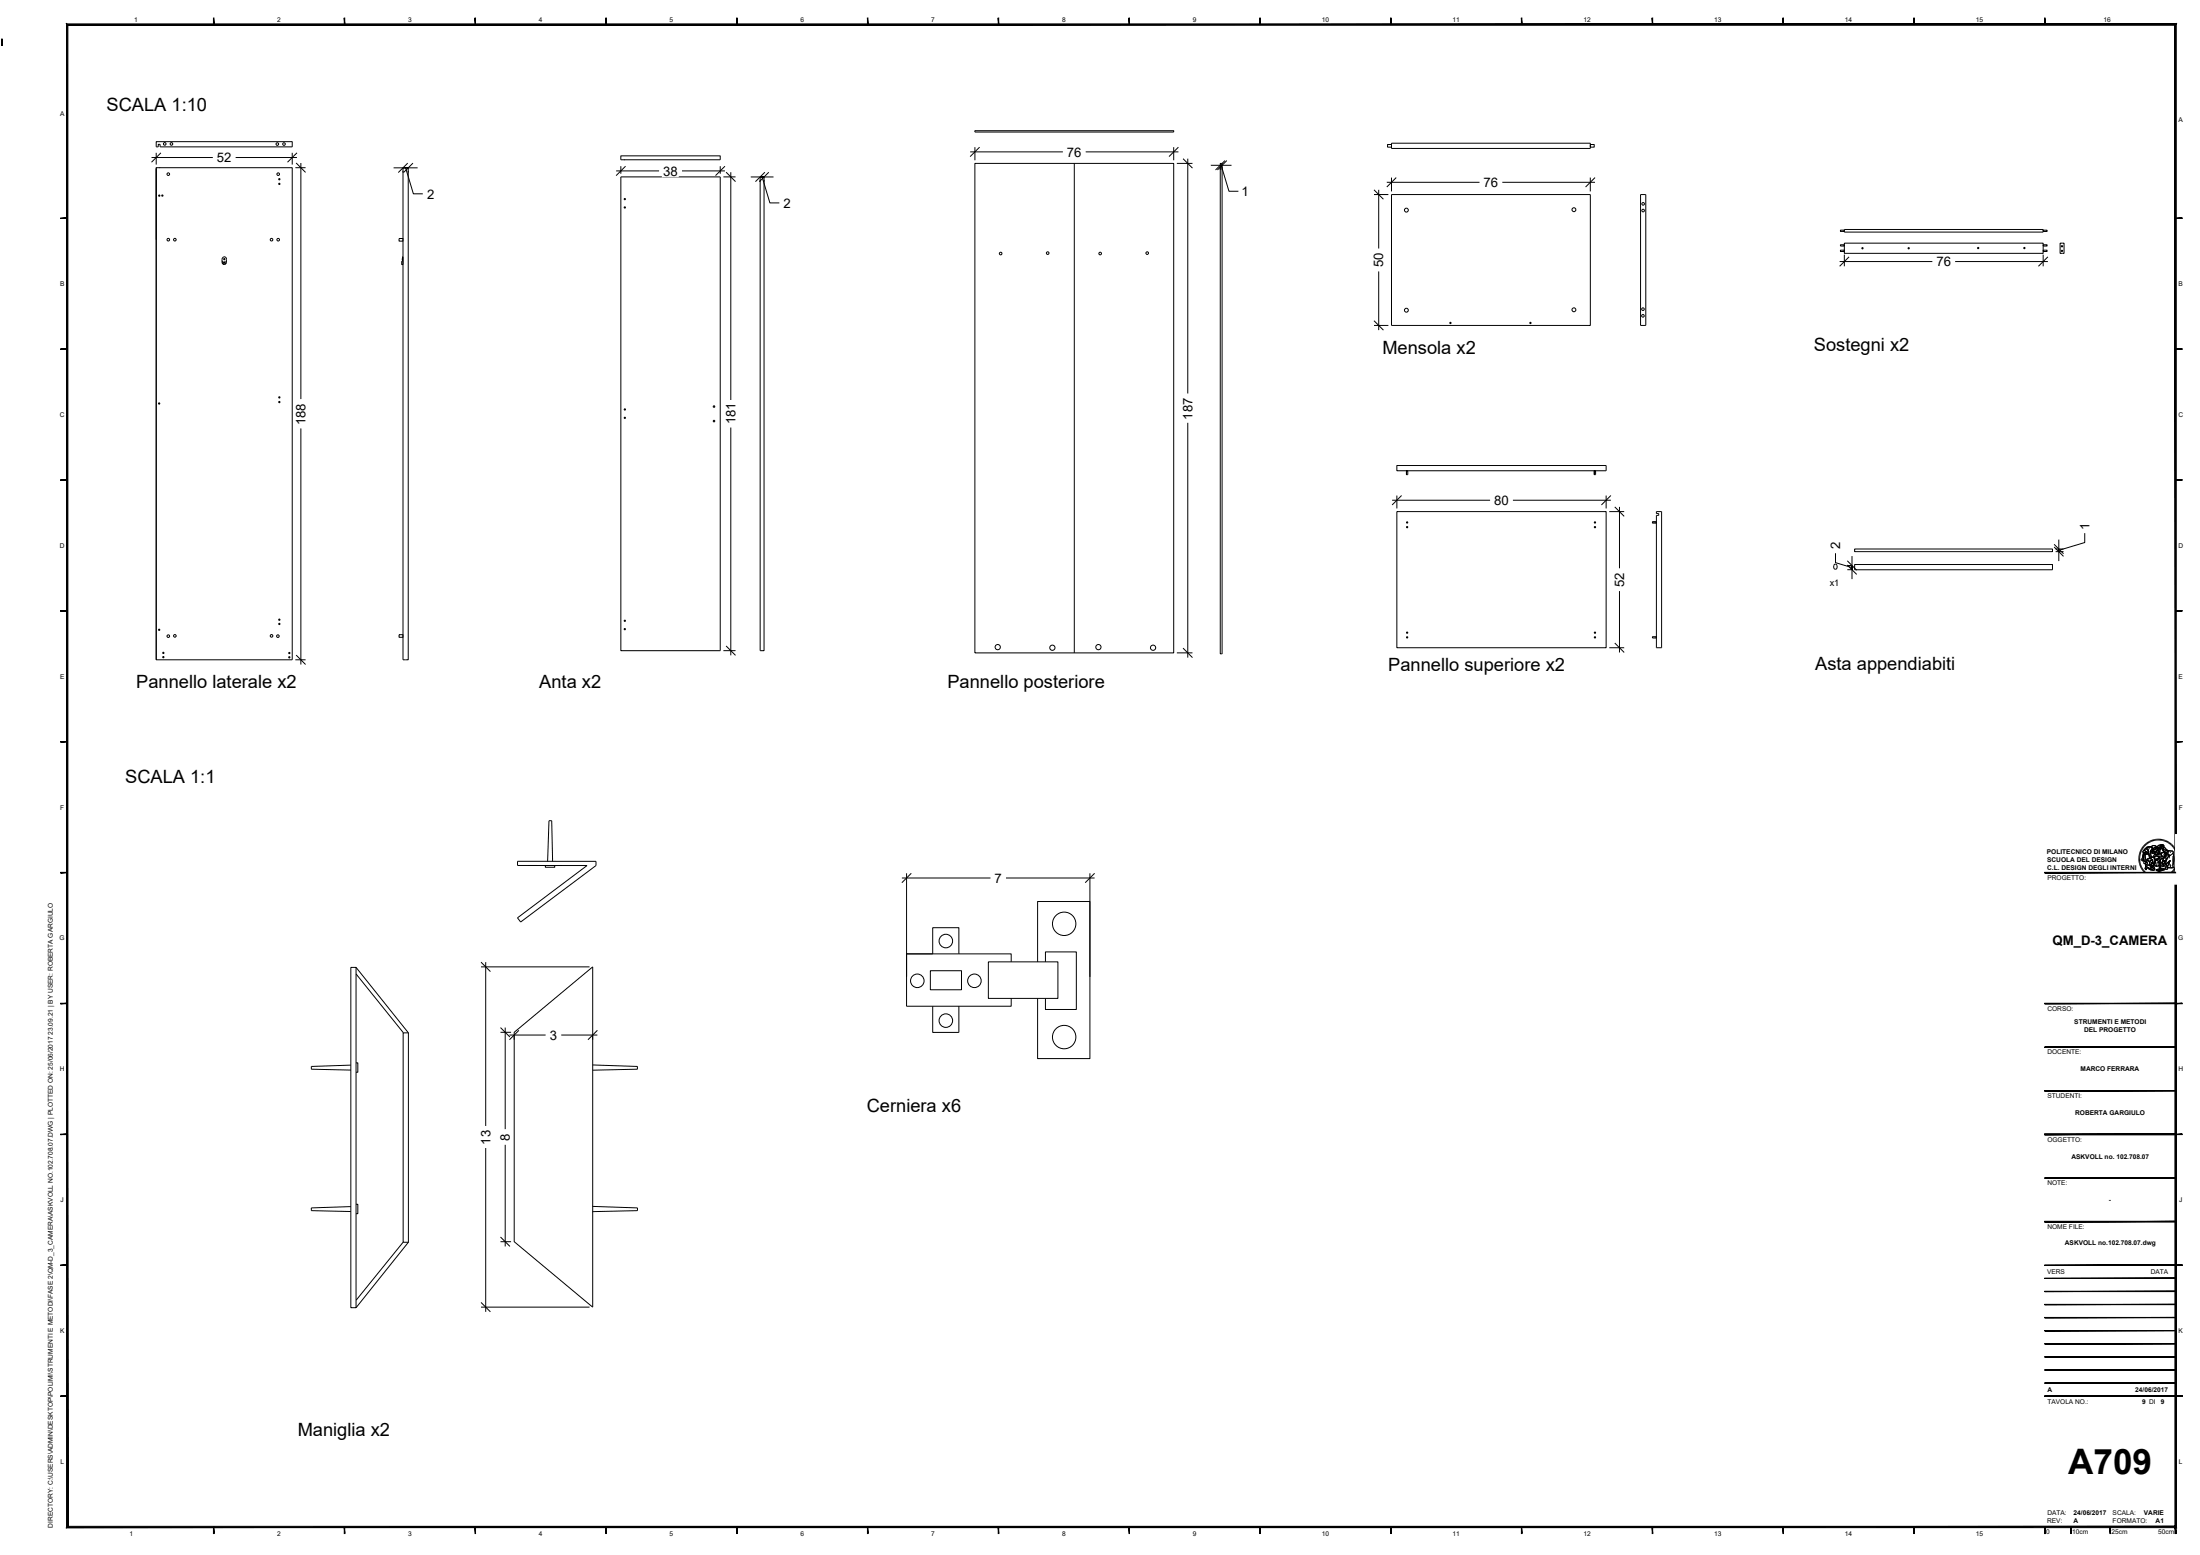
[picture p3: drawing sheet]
<svg xmlns="http://www.w3.org/2000/svg" width="841mm" height="594mm" viewBox="0 0 841 594" stroke-linecap="round" stroke-linejoin="round" font-family="sans-serif">
<!-- layer: 0 -->
<g fill="none" stroke="#000" stroke-width=".38">
<path d="M59.7 54.1h52v2h-50.5v-1h-.7v1h-.8zM61.5 58.4l-3.6 3.6M113.5 58.4l-3.6 3.6M237.3 59.5h38v1.5h-38zM372.7 49.9h76v.5h-76zM374.5 56.2l-3.6 3.6M450.5 56.2l-3.6 3.6M531.9 54.7h76.1v2h-76.1zM59.7 64.1v188h52v-188h-52v188M59.7 64.6v27M61 64.1h.2M113.2 62.3l3.6 3.6"/>
<path d="M155.1 64.1h-1v188h2v-188h-1h1M155.9 62.3l-3.6 3.6M157.9 62.3l-3.6 3.6M237.3 67.6h38v181h-38zM239.1 63.5l-3.6 3.6M277.1 63.5l-3.6 3.6M277.6 65.8l3.6 3.6M290.6 67.6h1.5v181h-1.5zM292.4 65.8l-3.6 3.6M293.9 65.8l-3.6 3.6M372.7 62.4h76v187h-76zM410.7 62.4v187"/>
<path d="M452.3 60.6l3.6 3.6M466.5 62.4h.7v187.4h-.7zM468.3 61.3l-3.6 3.6M469 61.3l-3.6 3.6M525.3 72.5l3.6 3.6M531.9 74.3h76.1v50h-76.1zM533.7 67.8l-3.6 3.6M609.7 67.8l-3.6 3.6M627.2 74.3h2v50h-2zM705.1 92.9h76v3.9h-76zM705.1 87.7h76M705.1 88.7h76"/>
<path d="M706.9 98.1l-3.6 3.6M782.9 98.1l-3.6 3.6M787.5 92.9h1.5v3.9h-1.5zM525.3 122.5l3.6 3.6M534 177.8h80v2h-80zM534 195.5h80v52h-80zM535.8 189.3l-3.6 3.6M615.8 189.3l-3.6 3.6M617.3 193.7l3.6 3.6M634.1 196.2h-.9v-.7h2v52h-2v-50.6h.9M702.2 216a.78 .78 0 0 1 0 1.2 .78 .78 0 0 1-1.2-.2 .96 .96 0 0 1 .9-1.4l.3 .4M706.2 214.2l3.6 3.6"/>
<path d="M706.2 215.9l3.6 3.6M709 215.7h75.6v2h-75.6zM709 209.7h75.6v1.1h-75.6zM785.2 207.9l3.6 3.6M785.2 209l3.6 3.6M113.2 250.3l3.6 3.6M277.6 246.8l3.6 3.6M452.3 247.6l3.6 3.6M617.3 245.7l3.6 3.6M197.8 329.1h30v1.6l-28.8 21.6-1.2-1.6 26.6-20h-26.6zM348.4 333.6l-3.6 3.6M418.5 333.6l-3.6 3.6"/>
<path d="M134.1 369.6h2v130h-2zM136.1 369.6l20 25v80l-20 25M136.1 372.1l18.1 22.4M183.9 367.6l3.6 3.6M346.6 364.4h20M355.7 370.9h11.9v7.2h-11.9zM366.6 364.4v-10h-10v10h-10v20h40v-3M366.6 364.4h20v3.1M377.8 367.5h26.6v13.9h-26.6zM396.7 367.5v-23.1h20v60h-20v-23M399.7 367.5v-3.8h11.8v22h-11.8v-4.3M156.1 394.6h-2v80h2"/>
<path d="M191.3 392.6l3.6 3.6M196.6 394.4l30-25v130l-30-25zM198.4 393.6l-3.6 3.6M228.4 393.6l-3.6 3.6M356.6 384.4v10h10v-10M154.1 474.6l-17.9 22.1M191.3 472.6l3.6 3.6M183.9 497.6l3.6 3.6"/>
</g>
<!-- layer: Dettagli -->
<g fill="none" stroke="#000" stroke-width=".38">
<path d="M530.4 55.2h1.5v1h-1.5zM608 55.2h1.4v1h-1.4zM152.6 91.1h1.5v1h-1.5zM153.9 98.8v.5M154.1 98.1v3M703.6 87.9h1.5v.5h-1.5zM703.6 93.5h1.5v.5h-1.5zM703.6 95.6h1.5v.5h-1.5zM705.1 87.7v1M781.1 87.9h1.5v.5h-1.5zM781.1 93.5h1.5v.5h-1.5zM781.1 95.6h1.5v.5h-1.5z"/>
<path d="M781.1 87.7v1M537.7 179.8h.5v1.5h-.5v-1.5v1.5M609.5 179.8h.5v1.5h-.5v-1.5v1.5M631.7 199.4h1.5v.5h-1.5zM631.7 199.4h1.5M634.1 196.2v.7M152.6 242.5h1.5v1h-1.5zM631.7 243.3h1.5v.5h-1.5zM633.2 243.3v.5M208.5 330.7v.6h3.6v-.6M209.3 329.1l.6-15.6h1l.4 15.6M119 408.5l15.1 .3"/>
<path d="M134.1 406.9l-15.1 .5v1.1M136.1 406h.7v3.6h-.7M226.6 406.9l17.1 .5v1.1M243.7 408.5l-17.1 .4M119 462.5l15.1 .4M134.1 461l-15.1 .5v1M136.1 460.1h.7v3.6h-.7M226.6 460.9l17.1 .6v1l-17.1 .4"/>
<circle cx="63" cy="55" r=".5"/>
<circle cx="65.5" cy="55" r=".5"/>
<circle cx="106" cy="55" r=".5"/>
<circle cx="108.6" cy="55" r=".5"/>
<circle cx="60.9" cy="74.7" r=".25"/>
<circle cx="62.1" cy="74.7" r=".25"/>
<circle cx="64.3" cy="66.5" r=".5"/>
<circle cx="106.4" cy="66.5" r=".5"/>
<circle cx="106.8" cy="68.5" r=".25"/>
<circle cx="106.8" cy="70.3" r=".25"/>
<circle cx="628.1" cy="77.9" r=".5"/>
<circle cx="64.3" cy="91.6" r=".5"/>
<circle cx="66.8" cy="91.6" r=".5"/>
<circle cx="85.7" cy="99" r=".25"/>
<circle cx="103.8" cy="91.6" r=".5"/>
<circle cx="106.4" cy="91.6" r=".5"/>
<circle cx="382.5" cy="96.9" r=".5"/>
<circle cx="400.5" cy="96.7" r=".5"/>
<circle cx="420.6" cy="96.9" r=".5"/>
<circle cx="438.6" cy="96.7" r=".5"/>
<circle cx="537.6" cy="80.3" r=".75"/>
<circle cx="601.7" cy="80.1" r=".75"/>
<circle cx="628.1" cy="80.4" r=".5"/>
<circle cx="712" cy="94.8" r=".25"/>
<circle cx="729.7" cy="94.8" r=".25"/>
<circle cx="756.2" cy="94.8" r=".25"/>
<circle cx="773.9" cy="94.8" r=".25"/>
<circle cx="788.3" cy="95.9" r=".25"/>
<circle cx="788.3" cy="94.1" r=".25"/>
<circle cx="85.7" cy="100.3" r=".25"/>
<circle cx="537.6" cy="118.5" r=".75"/>
<circle cx="601.7" cy="118.4" r=".75"/>
<circle cx="628.1" cy="118.1" r=".5"/>
<circle cx="554.5" cy="123.4" r=".25"/>
<circle cx="585.1" cy="123.4" r=".25"/>
<circle cx="628.1" cy="120.7" r=".5"/>
<circle cx="60.8" cy="154.1" r=".25"/>
<circle cx="106.8" cy="153.6" r=".25"/>
<circle cx="106.8" cy="151.8" r=".25"/>
<circle cx="273" cy="155.3" r=".3"/>
<circle cx="273" cy="160.9" r=".3"/>
<circle cx="537.9" cy="199.6" r=".25"/>
<circle cx="609.7" cy="199.6" r=".25"/>
<circle cx="537.9" cy="201.4" r=".25"/>
<circle cx="609.7" cy="201.4" r=".25"/>
<circle cx="106.8" cy="236.8" r=".25"/>
<circle cx="106.8" cy="238.4" r=".25"/>
<circle cx="60.8" cy="240.6" r=".25"/>
<circle cx="62.4" cy="251.1" r=".25"/>
<circle cx="62.4" cy="249.4" r=".25"/>
<circle cx="64.3" cy="243" r=".5"/>
<circle cx="66.8" cy="242.9" r=".5"/>
<circle cx="103.8" cy="242.9" r=".5"/>
<circle cx="106.2" cy="243" r=".5"/>
<circle cx="110.6" cy="249.5" r=".25"/>
<circle cx="110.6" cy="251.1" r=".25"/>
<circle cx="381.4" cy="247.2" r="1"/>
<circle cx="402.3" cy="247.5" r="1"/>
<circle cx="419.9" cy="247.2" r="1"/>
<circle cx="440.8" cy="247.5" r="1"/>
<circle cx="537.9" cy="241.7" r=".25"/>
<circle cx="537.9" cy="243.5" r=".25"/>
<circle cx="609.7" cy="241.7" r=".25"/>
<circle cx="609.7" cy="243.5" r=".25"/>
<circle cx="361.6" cy="359.5" r="2.59"/>
<circle cx="406.8" cy="352.9" r="4.5"/>
<circle cx="350.7" cy="374.7" r="2.59"/>
<circle cx="372.5" cy="374.7" r="2.59"/>
<circle cx="361.6" cy="389.9" r="2.59"/>
<circle cx="406.8" cy="396.2" r="4.5"/>
</g>
<!-- layer: QUOTE -->
<g fill="none" stroke="#000" stroke-width=".38">
<path d="M59.7 58.4v4.5M111.7 58.4v4.5M370.9 58h35.4M372.7 56.2v5M415 58h35.5M448.7 56.2v5M57.9 60.2h23.5M90.1 60.2h23.4M112.9 64.1h3.9M115 62.3v90.2M150.5 64.1h3.6M154.1 64.1h2h-2"/>
<path d="M154.1 65.3v.6M155.1 64.1l2.9 9.9h3.6M156.1 65.3v.6M156.1 64.1h3.6M235.5 65.3h16.5M237.3 63.5v2.9M260.7 65.3h16.4M275.3 63.5v2.9M276.5 67.6h4.7M279.4 65.8v87M287 67.6h3.6M290.6 67.6h1.5h-1.5"/>
<path d="M290.6 68.8v.6M291.3 67.6l3 9.9h3.6M292.1 67.6h3.6M292.1 68.8v.6M449.9 62.4h6M454.1 60.6v89.7M462.9 63.1h3.6M466.5 63.1h.7h-.7M466.5 63.6v1.3M466.8 63.1l3 10h3.6M467.2 63.6v1.3M467.2 63.1h3.6"/>
<path d="M525.3 74.3h5.5M527.1 72.5v22.5M530.1 69.6h35.5M531.9 67.8v5.3M574.3 69.6h35.4M607.9 67.8v5.3M84.9 99.8h.2a.73 .73 0 0 0 .6 1.1 .73 .73 0 0 0 .7-1.1h.1M154.1 98.1l-.2 1.7h-.3v1.3h.5M703.3 99.9h35.4M705.1 97.3v4.4M747.4 99.9h35.5M781.1 97.3v4.4"/>
<path d="M86.5 100.3l.1-1.3a.9 .9 0 0 0-1.1-.9 .9 .9 0 0 0-.6 1.3l.1 1.3 .7 .4M86.5 100.2l-.2 .6-.6 .3M527.1 103.7v22.4M525.3 124.3h5.5M115 163.7v90.2M279.4 163.3v87.1M454.1 161.5v89.7M532.2 191.1h37.4M534 189.3v5M578.4 191.1h37.4M614 189.3v5M615.2 195.5h5.7"/>
<path d="M619.1 193.7v23.4M701.7 211.4v3.6l6.3 1.8M706.2 216h1.6M706.2 217.7h1.6M708 216v1.7v-1.7M708 212.4v3.6M708 217.7v3.6M785.8 209.7h3M785.8 210.8h3M787 209.7v1.1v-1.1M787 206.1v3.6M787 210.8v3.6"/>
<path d="M797 203.7v3.6l-10 2.9M619.1 225.8v23.5M112.9 252.1h3.9M276.5 248.6h4.7M449.9 249.4h6M615.2 247.5h5.7M344.8 335.4h33.8M346.6 333.6v39.6M384.6 335.4h33.9M416.7 333.6v39.6M183.9 369.4h41.5M185.7 367.6v62.6"/>
<path d="M191.3 394.4h4.1M193.1 392.6v38.8M194.8 395.4h13.8M196.6 395.6v1.6M214.5 395.4h13.9M226.6 395.6v1.6M185.7 438.6v62.6M193.1 437.4v38.8M191.3 474.4h4.1M183.9 499.4h41.5"/>
<circle cx="238.9" cy="79.3" r=".25"/>
<circle cx="238.9" cy="76.1" r=".25"/>
<circle cx="238.9" cy="159.6" r=".25"/>
<circle cx="238.9" cy="156.4" r=".25"/>
<circle cx="238.9" cy="237.2" r=".25"/>
<circle cx="238.9" cy="240.4" r=".25"/>
</g>
<!-- layer: G-ANNO-TTLB -->
<g fill="#000" stroke="#000" stroke-width=".38">
<path d="M.7 14.9l.1 2.5zM.7 14.9l.1 2.5z"/>
<path d="M25.4 9.1l.5 574v-573.5zM25.4 9.1l.5 574-.5 .5zM25.9 583.1l-.5 .5 806-.5zM25.4 583.6l806-.5 .5 .5zM831.4 9.6v573.5l.5 .5zM831.9 9.1v574.5l-.5-574zM25.9 9.6h805.5l.5-.5zM25.4 9.1h806.5l-806 .5z"/>
<path d="M81.6 6.9l.2 2.5zM81.6 6.9l.2 2.5z"/>
<path d="M131.6 6.9l.2 2.5zM131.6 6.9l.2 2.5z"/>
<path d="M181.6 6.9l.2 2.5zM181.6 6.9l.2 2.5z"/>
<path d="M231.6 6.9l.2 2.5zM231.6 6.9l.2 2.5z"/>
<path d="M281.6 6.9l.2 2.5zM281.6 6.9l.2 2.5z"/>
<path d="M331.6 6.9l.2 2.5zM331.6 6.9l.2 2.5z"/>
<path d="M381.6 6.9l.2 2.5zM381.6 6.9l.2 2.5z"/>
<path d="M431.6 6.9l.2 2.5zM431.6 6.9l.2 2.5z"/>
<path d="M481.6 6.9l.2 2.5zM481.6 6.9l.2 2.5z"/>
<path d="M531.6 6.9l.2 2.5zM531.6 6.9l.2 2.5z"/>
<path d="M581.6 6.9l.2 2.5zM581.6 6.9l.2 2.5z"/>
<path d="M631.6 6.9l.2 2.5zM631.6 6.9l.2 2.5z"/>
<path d="M681.6 6.9l.2 2.5zM681.6 6.9l.2 2.5z"/>
<path d="M731.6 6.9l.2 2.5zM731.6 6.9l.2 2.5z"/>
<path d="M781.6 6.9l.2 2.5zM781.6 6.9l.2 2.5z"/>
<path d="M23.2 83.5l2.5-.2zM23.2 83.3h2.5z"/>
<path d="M831.7 83.5l2.5-.2zM831.7 83.3h2.5z"/>
<path d="M23.2 133.5l2.5-.2zM23.2 133.3h2.5z"/>
<path d="M831.7 133.5l2.5-.2zM831.7 133.3h2.5z"/>
<path d="M23.2 183.5l2.5-.2zM23.2 183.3h2.5z"/>
<path d="M831.7 183.5l2.5-.2zM831.7 183.3h2.5z"/>
<path d="M23.2 233.5l2.5-.2zM23.2 233.3h2.5z"/>
<path d="M831.7 233.5l2.5-.2zM831.7 233.3h2.5z"/>
<path d="M23.2 283.5l2.5-.2zM23.2 283.3h2.5z"/>
<path d="M831.7 283.5l2.5-.2zM831.7 283.3h2.5z"/>
<path d="M23.2 333.5l2.5-.2zM23.2 333.3h2.5z"/>
<path d="M781.7 333.5l50-.2zM781.7 333.3h50z"/>
<path d="M831.7 333.5l2.5-.2zM831.7 333.3h2.5z"/>
<path d="M23.2 383.5l2.5-.2zM23.2 383.3h2.5z"/>
<path d="M781.7 383.5l50-.2zM781.7 383.3h50z"/>
<path d="M831.7 383.5l2.5-.2zM831.7 383.3h2.5z"/>
<path d="M781.7 416.6h50zM781.7 416.8l50-.2z"/>
<path d="M781.7 400.1l50-.1zM781.7 400h50z"/>
<path d="M781.7 416.8l50-.2zM781.7 416.6h50z"/>
<path d="M23.2 433.5l2.5-.2zM23.2 433.3h2.5z"/>
<path d="M781.7 433.3h50zM781.7 433.5l50-.2z"/>
<path d="M781.7 433.3h50zM781.7 433.5l50-.2z"/>
<path d="M781.7 433.3h50zM781.7 433.5l50-.2z"/>
<path d="M781.7 433.3h50zM781.7 433.5l50-.2z"/>
<path d="M831.7 433.5l2.5-.2zM831.7 433.3h2.5z"/>
<path d="M781.7 450h50zM781.7 450.1l50-.1z"/>
<path d="M781.7 466.6h50zM781.7 466.8l50-.2z"/>
<path d="M781.7 466.6h50zM781.7 466.8l50-.2z"/>
<path d="M23.2 483.5l2.5-.2zM23.2 483.3h2.5z"/>
<path d="M781.7 498.3h50zM781.7 498.4l50-.1z"/>
<path d="M781.7 493.3h50zM781.7 493.4l50-.1z"/>
<path d="M781.7 488.3h50zM781.7 488.4l50-.1z"/>
<path d="M781.7 483.3h50zM781.7 483.5l50-.2z"/>
<path d="M831.7 483.5l2.5-.2zM831.7 483.3h2.5z"/>
<path d="M831.7 483.5l2.5-.2zM831.7 483.3h2.5z"/>
<path d="M781.7 518.3h50zM781.7 518.4l50-.1z"/>
<path d="M781.7 513.3h50zM781.7 513.4l50-.1z"/>
<path d="M781.7 508.3h50zM781.7 508.4l50-.1z"/>
<path d="M781.7 503.3h50zM781.7 503.4l50-.1z"/>
<path d="M23.2 533.5l2.5-.2zM23.2 533.3h2.5z"/>
<path d="M781.7 533.3h50zM781.7 533.5l50-.2z"/>
<path d="M781.7 533.3h50zM781.7 533.5l50-.2z"/>
<path d="M781.7 528.3h50zM781.7 528.4l50-.1z"/>
<path d="M781.7 523.3h50zM781.7 523.4l50-.1z"/>
<path d="M831.7 533.5l2.5-.2zM831.7 533.3h2.5z"/>
<path d="M831.7 533.5l2.5-.2zM831.7 533.3h2.5z"/>
<path d="M831.7 533.5l2.5-.2zM831.7 533.3h2.5z"/>
<path d="M831.7 533.5l2.5-.2zM831.7 533.3h2.5z"/>
<path d="M81.6 583.4l.2 2.5zM81.6 583.4l.2 2.5z"/>
<path d="M131.6 583.4l.2 2.5zM131.6 583.4l.2 2.5z"/>
<path d="M181.6 583.4l.2 2.5zM181.6 583.4l.2 2.5z"/>
<path d="M231.6 583.4l.2 2.5zM231.6 583.4l.2 2.5z"/>
<path d="M281.6 583.4l.2 2.5zM281.6 583.4l.2 2.5z"/>
<path d="M331.6 583.4l.2 2.5zM331.6 583.4l.2 2.5z"/>
<path d="M381.6 583.4l.2 2.5zM381.6 583.4l.2 2.5z"/>
<path d="M431.6 583.4l.2 2.5zM431.6 583.4l.2 2.5z"/>
<path d="M481.6 583.4l.2 2.5zM481.6 583.4l.2 2.5z"/>
<path d="M531.6 583.4l.2 2.5zM531.6 583.4l.2 2.5z"/>
<path d="M581.6 583.4l.2 2.5zM581.6 583.4l.2 2.5z"/>
<path d="M631.6 583.4l.2 2.5zM631.6 583.4l.2 2.5z"/>
<path d="M681.6 583.4l.2 2.5zM681.6 583.4l.2 2.5z"/>
<path d="M717.2 583.3h60zM717.2 583.5l60-.2z"/>
<path d="M731.6 583.4l.2 2.5zM731.6 583.4l.2 2.5z"/>
<path d="M781.6 583.4l.2 2.5zM781.6 583.4l.2 2.5z"/>
<path d="M781.6 583.4l.2 2.5zM781.6 583.4l.2 2.5z"/>
<path d="M791.6 583.4l.2 2.5zM791.6 583.4l.2 2.5z"/>
<path d="M806.6 583.4l.2 2.5zM806.6 583.4l.2 2.5z"/>
<path d="M831.5 583.4l.4 2.5v-2.5zM831.5 583.4l.4 2.5h-.4z"/>
</g>
<!-- layer: G-ANNO-LOGO -->
<g fill="none" stroke="#000" stroke-width=".38">
<path d="M817.5 328.1h.6M817.5 327.7h.7M817.5 327.3l.7 .1M817.5 327l.7 .1M817.6 326.6l.7 .2M817.7 326.3l.6 .1M817.8 325.9l.6 .2M817.9 325.6l.6 .2M818 325.3l.6 .2M818.1 324.9l.7 .3M818.1 328.4h-.6M818.2 328.7l-.7 .1"/>
<path d="M818.2 329l-.7 .1M818.3 329.3l-.7 .2M818.3 324.6l.6 .3M818.3 329.7l-.6 .1M818.4 330l-.7 .2M818.5 324.3l.6 .3M818.5 330.3l-.6 .2M818.6 330.6l-.6 .3M818.6 324l.6 .4M818.7 330.9l-.6 .3M818.8 323.7l.6 .4M818.9 331.2l-.6 .3"/>
<path d="M819 331.5l-.6 .3M819.1 323.4l.5 .4M819.2 331.8l-.6 .3M819.3 323.1l.5 .5M819.4 325.7h.1M819.4 325.7v.4M819.4 332l-.6 .4M819.4 326.1v-.4l1.3 .3 .6-.4 .1 .6M819.4 326.1l.1 .1M819.5 322.9l.5 .4M819.5 326.2h1.9M819.5 326.2l-.3 .2-.2 1.3-.5 .7 .3 .3"/>
<path d="M819.5 326.2l-.7 2.5 .4 .2M819.5 326.2h.1M819.6 332.3l-.6 .4M819.7 324.6l.3-.1 .1 .8 1.1 .4-.5 .3-1.2-.2-.3-.5zM819.8 322.6l.4 .5M819.8 332.6l-.6 .4M819.8 326.2l.4 .1-.2 2.7-.3 .1-.5-.3zM819.8 326.2l-.6 2.7 .7 .2M820 324.4l-.8 1.1 1.5 .5 .6-.4-1.2-.4v-1l1.3-.7 1.2 .3 .1 .6-.7 1.1 .4 1.6 .5 .4-.5 .1M820 332.8l-.5 .5M820 329.8l.7 .7 1.1-.2M820 329.8h.1"/>
<path d="M820 322.4l.5 .5M820 329.8l.6 .6 1.2-.1M820.1 324.2l.6-.5 1.3-.2-.9 .2-.4 .5 .6 .7-.1 .8-1.2-.5zM820.1 329.1h.1M820.2 330.2l.9 .3a.47 .47 0 0 1 .6-.2 .47 .47 0 0 1 .3 .6l.2 .5 .2-.3 .3 .4-.2-.5 .4 .4-.2-.5 .4 .1-.8-.6 .3-.8 .4 .2 .5 1.5-.2 .5-.8 .2-1.1-.4-1.1-.8zM820.2 330.2v.5l.7 .6 2 1M820.2 330.2h.1M820.2 333l-.5 .5M820.2 326.3l-.2 .5 .1 2.3M820.3 322.1l.4 .6M820.3 330.8l2.2 1.2h.6l.4-.6 .2 .9-.4 .2-1.2-.2-1.2-.8-.7 .7-.2-.4zM820.3 330.9l-.3 .9 .3 .4 .5-.7 1.3 .8 1.2 .2 .4-.3-.2-.7"/>
<path d="M820.4 333.3l-.4 .5M820.5 329.3l-.7-.2-.3 .8 1.2-.3 .5 .5M820.6 321.9l.4 .6M820.7 329.6l-.7 .2M820.7 329.6h.1M820.7 333.5l-.4 .5M820.9 321.7l.3 .6M820.9 333.7l-.4 .5M821.1 328.6l.7 .7M821.1 328.7l-.5 .4 .1 .5M821.1 328.7l.2 .2a.45 .45 0 0 0 .5 .4 .45 .45 0 0 0 .4-.6l.7 .2-.3 .7 .4 .2M821.1 328.7h.1"/>
<path d="M821.1 328.7l.8 .6-.1 1M821.2 321.5l.3 .6M821.2 333.9l-.4 .5M821.4 326.2l-1.2 .1-.1 .2v2.6M821.4 326.2h.1M821.4 326.2l.5 1.7-1.2 .4 .2 .5-.4 .5-.4-.2M821.5 334l-.4 .6M821.5 321.3l.3 .6M821.5 326.6l.2 1.4M821.7 323.8l-.3 .9-.1 1.3 .7 1.4-.1 .4 .4 .2 .1-.4M821.8 334.2l-.4 .6M821.8 321.2l.3 .6"/>
<path d="M821.8 330.3h.1M821.8 330.3l.4 1 .2-.2M821.8 330.3l.1-1.1 .5-.6 .6 .4-.7 1.4 .8 .7-.4-.2 .1 .5-.3-.4M821.9 327.9l-1.1 .4 .1 .5M822 323.5l-1 .3-.3 .6 .6 .5v1.3l.6 1.7 .4 .1 .1-.4M822 323.5h.1M822 323.5l.7 .6-.7 1.4 .4 1.6 .5 .4-.5 .1M822 323.5l-.9 .3-.4 .4 .6 .7M822 334.4l-.3 .6M822.1 321l.3 .7M822.2 328.7l.2-.1 .6 .4-.7 1.4 .8 .6-.4-.1 .1 .5-.3-.4 .2 .5-.3-.4-.2 .2-.4-.8v-1zM822.3 325.4l.2 .4 .6 .2"/>
<path d="M822.3 334.5l-.2 .6M822.4 323.6l.7-.6 1 .2 .3 .4-.1 .3-.5-.2-.5 .4-.6-.2M822.4 323.6h.1M822.4 327.6l-.1 .4-1.5 .3-.1 .4h.4M822.4 327.6h.1M822.4 327.6l1.1 .1M822.4 331.1h.1M822.5 320.9l.2 .6M822.5 331l.2 .5-.3-.4M822.5 331h.1M822.5 323.3l1.1-.2 .9 .6h-.7l-.7 .4-.7-.5zM822.6 329.7l.4 .1"/>
<path d="M822.6 334.6l-.2 .6M822.8 320.8l.2 .6M822.9 327.5l.6 .2 .4 .7 .1 .6-.4 .4M823 334.7l-.3 .7M823 325.1l-.7 .3 .2 .4 .6 .2-.2-.5 .4-.2M823 325.1h.1M823 325.1l.3 .2M823 329.8h.1M823 325.1l-1 .4M823 329.8l.5 1.6-.3 .5-.7 .1M823.1 324.8l.1-.3-.6 .1-.6 .9M823.1 324.8h.1"/>
<path d="M823.1 324.8l-.1 .3M823.1 328.4l-.7 .2M823.1 320.7l.2 .6M823.2 324.5l-.3 .5M823.3 334.8l-.2 .7M823.3 325.3h.1M823.3 328l.8 .5M823.4 325.4h-.4l-.1 .4 .6 .2 .4-.6-.7 .1M823.4 328.5l.2 .9M823.5 327.5l.6-.5 .6 .1 .7 .7-1.5 .7zM823.5 327.7h.1M823.5 327.7l.4 .7"/>
<path d="M823.5 327.7l.6-.7 1 .3 .2 .6-1.4 .4M823.5 320.6l.1 .7M823.5 330.3l.8 .7M823.6 329.4h.1M823.6 329.4l-.6 .4M823.6 334.9l-.2 .7M823.7 324.4l.1 .1M823.8 324l.2 .1M823.8 329.7l-.3 .6 .6 .6 1.3-.1M823.8 329.7h.1M823.8 326.3l-.4 .6-.1 .7M823.8 329.7v1"/>
<path d="M823.8 320.5l.2 .7M823.9 324.1h-.1M823.9 324.4l-.3 .3-1-.1M823.9 324.4h.1M823.9 335l-.1 .6M823.9 328.3l1.2-.4-.2 .6-.4 .2zM823.9 328.4h.1M823.9 328.4l.1 .4M823.9 329.1l-.7 1.4M824 328.7l-.2 1M824 328.8h.1M824 328.8l-.4 .6"/>
<path d="M824.2 324.2l.8-.2 .2 .4-.4 .1zM824.2 320.5l.1 .7M824.2 323.9l-.3 .5M824.2 323.9l-.3-.3-.6 .5-.6-.2-.1 .7M824.2 323.9h.1M824.2 323.9l-.6 .8-1-.1M824.2 335l-.1 .7M824.2 325.1l.7-.3 .3 .2 .4 1.2-.4-.1v-1l-.5-.2-.3 .3 .2 1.3h-.6l-.3-.3zM824.3 332.2l2-.4 1.2 .2-2.1 .6zM824.3 332.2l1.1 .4v.3l-1.1-.4zM824.3 332.2h.1M824.5 325l.4-.1 .4 .4-.2 1.2h-.5z"/>
<path d="M824.5 320.4l.1 .7M824.5 335v.7M824.6 324l.3-.3 .6 .4-.3 .3-.2-.2M824.6 324l.4 .2M824.6 324h.1M824.6 324l.1-.3h.4l.4 .4-.3 .3M824.6 328.5l.1 .1M824.6 329.4l-.3 1.6 1-.2M824.7 328.2h.2M824.7 328.4l.1 .1M824.8 328.2h-.1M824.8 325.2l-.1 .1"/>
<path d="M824.9 335.1l-.1 .6M824.9 320.4v.7M825 324.2h.1M825 324.2h-.8l.6 .3 .4-.1-.2-.4v.3M825 326.5v.7M825.1 328l-.6 .7-.4-.3M825.1 325.1l.1 .4M825.2 335.1v.6M825.2 325.2l-.3-.3-.4 .2 .1 1.5-.8-.4 .6-1.3 .9 .2 .4 1-.3 .2-.2-.3M825.3 320.4l-.1 .7M825.3 325.6h-.2M825.3 325.4v.5h-.7"/>
<path d="M825.3 326.2l-.7 .3M825.4 330.8h.1M825.4 332.7h.1M825.4 332.6l2.1-.6-.1 .3-2 .6zM825.4 332.6v.3M825.5 325.4l.1 .4M825.5 325.4h.1M825.5 332l.8-.2 1.1 .2-2 .6-1.1-.4v.3l1.1 .4 2-.6v-.3M825.5 332h.1M825.5 324.3l.1-.1 .1 .4-.2 .8M825.5 324.3h.1M825.5 332l-1.2 .2"/>
<path d="M825.5 328.8h.1M825.5 328.8l-.2 .5h-.4l.6 .2-.1 .4 .2-.2M825.5 328.8l.4-.2-.3 1.1M825.5 329.4l-.1 .5 .2-.2M825.5 328.8l-.2 .5h-.4l.6 .2M825.5 331.5h.1M825.5 335.1l.1 .6M825.5 323.8l.2 .4M825.6 320.4v.7M825.6 329.7h.1M825.6 329.7l-.2 1.1M825.7 329.1l-.2 .3v-.2"/>
<path d="M825.7 326.8l-.2 1.4M825.7 326l.4 .3M825.8 330.9l.3 .9-.3-.5-.3 .7zM825.8 330.9l.3 1.3-.3-.9-.4 1zM825.8 328l-.4 .4v.4M825.8 335l.1 .7M825.9 328.6l-.4 .2M825.9 326.9l-.4 .9M826 320.5l-.1 .6M826 322.9h.1M826 322.9l-.8 .1-.4 .4 .9 .9-.2 1.1M826 322.9l-.3 .7 .1 .8 .3-.5"/>
<path d="M826 322.9l-.3 .7 .1 .8 .5-1.1 .5-.2 .3 .6-.3 1.1 .1-.2M826 322.9l.4-.3 .7 .3-.2 1.7M826 322.9l-.8 .1-.3 .6M826 322.8l.6-.2 .6 .5-.4 1.7 .3-1.1-.3-.6-.5 .2-.5 1.1-.1-.8zM826.1 323.9h.1M826.1 323.9l.2 .4 .5-.2v.7l.1-.2M826.1 323.9l.2 .3 .5-.1M826.2 335l.1 .7M826.2 326l1-.4 .9 .2 .2 .4-.8 1.2-.6 .1-.6-.6zM826.2 323.6l.3 .1M826.2 328l.9-.1-1.6 3.6-.2-1zM826.3 328l-1 2.5 .2 1"/>
<path d="M826.3 323.3l.5-.2 .3 .6-.3 .4-.6 .1zM826.3 324.1h.1M826.3 327l-.1 1 .9-.2 .5-.6M826.3 320.5l-.1 .7M826.3 323.7h.1M826.3 327l-.1-1-.6-.2v.3l-.5 .4-1.3-.2-.5 1.3 .7-.6h.6l.8 .8-.9 .9-.6-.4M826.3 327h.1M826.3 327l-.2 .5 .1 .7-.7 .6M826.4 324h.1M826.5 334.9l.1 .7M826.7 320.6l-.2 .6M826.7 323.8l.2 .1"/>
<path d="M826.7 329.1h.1M826.8 323.8l-.1 .1M826.8 328.9h.1a.42 .42 0 0 1 .6 .1 .42 .42 0 0 1-.1 .6l-.4 .6 .2 .8h-.7zM826.8 334.9l.2 .6M826.9 324.6h.1M826.9 324.6l.3-.9 .9 1M826.9 324.6l.1 .2a.58 .58 0 0 0 .4 .5 .58 .58 0 0 0 .6-.3h.4l-.3-.3M826.9 324.6l.4 .7-.3 .2M827 324.6l.3 .7M827 327.1h.1M827 320.7l-.1 .6M827 325.5l1.2 .4"/>
<path d="M827 325.5h.1M827 325.5l-.8 .5M827.1 327.9l-1.1 2.1v.9M827.1 327.9h.1M827.1 334.8l.2 .6M827.2 327.1h-.3M827.2 323.7l.9 1M827.2 327.4h-.1M827.4 320.8l-.2 .6M827.4 334.7l.3 .6M827.5 328.8h.1M827.5 328.8l-.8 .1"/>
<path d="M827.5 328.9l-.5 1.2 .2 .8-.3 .2-.5-.2 .3-1.9M827.5 328.8l-.8 .2M827.6 327.2l-.9 1.7M827.6 327.2h.1M827.6 327.2l.4-.2-.1 1.8h-.4M827.7 320.9l-.2 .6M827.7 334.6l.3 .6M827.8 326.7l-.1 .4M827.8 325.8l.5 .4M827.8 324.5l.6 .5M827.9 328.8h-.4M827.9 330.2l.2 .4"/>
<path d="M828 321l-.2 .6M828 334.4l.3 .6M828.1 327l-.1 1.7-.6 1.4 .5 1.3M828.1 324.7h.1M828.2 329.9l1.1-1-.8 2.2 .2 .7-.3 .3-.6-.2zM828.2 325.9h.1M828.2 325.9l.8-.9 1.4 .1 .4 .5-1.3 1.3-.6-.1-.6-.6M828.3 326.2l-1 1.3-1-.5v-.8l.5-.5 .6 .1-.1 1 .6-.4-.1-.6-1.1-.2-.5 .4v.5M828.3 334.3l.3 .6M828.3 327.7l.1 .6M828.4 321.1l-.3 .7M828.6 334.1l.3 .6"/>
<path d="M828.7 321.3l-.3 .6M828.8 326.9l-.9 .1M828.8 331.1l.6 .4M828.9 334l.4 .5M828.9 325h-.9l-1 .5M828.9 325h.1M828.9 325l-.7 .9M829 321.5l-.3 .6M829 325l-1.1 .1-.9 .4M829.2 333.8l.3 .5M829.2 329.9l.8 .9M829.2 326.9l-.9 1.6-.5 1.8 1.5-1.4"/>
<path d="M829.3 325l-.5 1.1 .9 .7M829.3 325l1 .1 .5 .4 .2 3.4-.3 1.8 .3 .8h-2.5l.8-2.6-1.5 1.4 .6-2.1a1.52 1.52 0 0 1 1.2-1.4l-.9-.7zM829.3 321.7l-.4 .5M829.3 328.9h.1M829.3 328.9l-.8 2.2 .2 .8-.3 .2-.6-.2 .4-1.9M829.4 333.6l.4 .5M829.5 326.9l-.3 1.1M829.6 330.4l.1 .7 .5 .4M829.6 321.9l-.4 .5M829.7 333.4l.4 .5M829.8 328.8l-.5 .1M829.8 325.4l-.2 .3"/>
<path d="M829.9 322.1l-.4 .5M829.9 333.2l.5 .5M830.1 332.9l.5 .5M830.2 322.3l-.5 .5M830.4 332.7l.5 .4M830.4 322.5l-.4 .5M830.6 332.4l.5 .5M830.6 327.1l.1 3.3M830.7 322.8l-.5 .5M830.7 326l.3 2.4-.3 2.4 .3 .7h-2.5M830.8 332.2l.5 .4M830.9 323.1l-.5 .4"/>
<path d="M831 331.9l.5 .4M831.1 331.6l.6 .4M831.1 323.3l-.5 .5M831.3 331.4l.6 .3M831.3 323.6l-.5 .4M831.4 331.1l.6 .3M831.6 323.9l-.6 .4M831.6 330.8l.6 .2M831.7 330.5l.6 .2M831.7 324.2l-.6 .4M831.8 330.2l.6 .2M831.9 329.8l.6 .2"/>
<path d="M831.9 324.5l-.6 .4M832 329.5l.6 .2M832 329.2l.7 .1M832.1 328.9l.6 .1M832.1 324.9l-.6 .2M832.1 328.6h.7M832.1 328.3h.7M832.2 325.2l-.6 .2M832.3 325.5l-.6 .2M832.4 325.9l-.6 .2M832.5 326.2l-.6 .2M832.6 326.5l-.6 .2"/>
<path d="M832.7 326.9l-.7 .1M832.7 327.3h-.6M832.8 327.6l-.7 .1M832.8 328h-.7"/>
<circle cx="823.3" cy="325.6" r=".4"/>
</g>
<!-- layer: G-ANNO-TTLB -->
<g fill="#fff" stroke="#fff" stroke-width=".38">
<path d="M806.7 333.4l30.7 4.3-5.7-4.3zM806.7 333.4l30.7 4.3h-30.7z"/>
<path d="M831.7 318.9h5.7l-5.7 14.5zM837.4 318.9l-5.7 14.5 5.7 4.3z"/>
</g>
<path d="M806.7 333.4h25v-14.5h5.7v18.8h-30.7z" fill="none" stroke="#fff" stroke-width=".38"/>
<!-- layer: QUOTE -->
<g fill="#fff" stroke="#fff" stroke-width=".38">
<path d="M253.4 63.1v4.4l5.9-4.4zM253.4 67.5l5.9-4.4v4.4z"/>
<path d="M277.2 154.3v7.6h4.4zM277.2 154.3h4.4v7.6z"/>
<path d="M82.8 58v4.4l5.8-4.4zM82.8 62.4l5.8-4.4v4.4z"/>
<path d="M112.8 153.9v8.3h4.4zM112.8 153.9h4.4v8.3z"/>
<path d="M163.1 71.9v4.3l3.1-4.3zM166.2 71.9v4.3h-3.1z"/>
<path d="M299.4 75.3v4.4l3.1-4.4zM302.5 75.3v4.4h-3.1z"/>
<path d="M451.9 151.8v8.3h4.4zM451.9 151.8h4.4v8.3z"/>
<path d="M407.8 55.8v4.4l5.8-4.4zM407.8 60.2l5.8-4.4v4.4z"/>
<path d="M474.8 70.9v4.3l2.1-4.3zM476.9 70.9v4.3h-2.1z"/>
<path d="M567 67.4v4.4l5.9-4.4zM567 71.8l5.9-4.4v4.4z"/>
<path d="M524.9 96.4v5.9h4.3zM524.9 96.4h4.3v5.9z"/>
<path d="M740.1 97.7v4.4l5.9-4.4zM740.1 102.1l5.9-4.4v4.4z"/>
<path d="M571.1 188.9v4.4l5.8-4.4zM571.1 193.3l5.8-4.4v4.4z"/>
<path d="M616.9 218.5v5.9h4.4zM616.9 218.5h4.4v5.9z"/>
<path d="M210 393.2v4.4l3.1-4.4zM213.1 393.2v4.4h-3.1z"/>
<path d="M190.9 432.8v3.1h4.4zM190.9 432.8h4.4v3.1z"/>
<path d="M183.5 431.6v5.6h4.4zM183.5 431.6h4.4v5.6z"/>
<path d="M380.1 333.3v4.3l3-4.3zM383.1 333.3v4.3h-3z"/>
<path d="M699.5 206.8v3.1h4.4zM699.5 206.8h4.4v3.1z"/>
<path d="M794.8 200.2v2h4.3zM794.8 200.2h4.3v2z"/>
</g>
<text font-size="13.4" x="790.7" y="563.2">A709</text>
<g font-size="7">
<text x="40.8" y="42.5">SCALA 1:10</text>
<text x="528.5" y="135.2">Mensola x2</text>
<text x="693.4" y="134.1">Sostegni x2</text>
<text x="530.7" y="256.3">Pannello superiore x2</text>
<text x="693.9" y="256.1">Asta appendiabiti</text>
<text x="52.1" y="262.9">Pannello laterale x2</text>
<text x="206.2" y="262.9">Anta x2</text>
<text x="362.2" y="262.8">Pannello posteriore</text>
<text x="47.9" y="299">SCALA 1:1</text>
<text x="331.4" y="424.8">Cerniera x6</text>
<text x="113.8" y="548.7">Maniglia x2</text>
</g>
<g font-size="5">
<text x="407.9" y="59.8">76</text>
<text x="82.9" y="62">52</text>
<text x="253.5" y="67.1">38</text>
<text x="567.1" y="71.4">76</text>
<text x="163.3" y="75.8">2</text>
<text x="474.7" y="74.9">1</text>
<text x="299.6" y="79.3">2</text>
<text x="740.3" y="101.7">76</text>
<text x="528.8" y="102.1" transform="rotate(-90 528.8 102.1)">50</text>
<text x="455.8" y="160.3" transform="rotate(-90 455.8 160.3)">187</text>
<text x="116.8" y="162.4" transform="rotate(-90 116.8 162.4)">188</text>
<text x="281.2" y="162.1" transform="rotate(-90 281.2 162.1)">181</text>
<text x="571.2" y="192.9">80</text>
<text x="798.8" y="202.4" transform="rotate(-90 798.8 202.4)">1</text>
<text x="703.5" y="209.7" transform="rotate(-90 703.5 209.7)">2</text>
<text x="620.9" y="224.2" transform="rotate(-90 620.9 224.2)">52</text>
<text x="380.2" y="337.2">7</text>
<text x="784.7" y="361.1">QM_D-3_CAMERA</text>
<text x="210.2" y="397.2">3</text>
<text x="187.4" y="437.3" transform="rotate(-90 187.4 437.3)">13</text>
<text x="194.9" y="435.8" transform="rotate(-90 194.9 435.8)">8</text>
</g>
<text font-size="3.5" x="699.5" y="224">x1</text>
<g font-size="2.5">
<text x="51.3" y="8.2">1</text>
<text x="106" y="8.2">2</text>
<text x="156" y="8.2">3</text>
<text x="206" y="8.2">4</text>
<text x="256" y="8.2">5</text>
<text x="306" y="8.2">6</text>
<text x="356" y="8.2">7</text>
<text x="406" y="8.2">8</text>
<text x="456" y="8.2">9</text>
<text x="505.3" y="8.2">10</text>
<text x="555.3" y="8.2">11</text>
<text x="605.3" y="8.2">12</text>
<text x="655.3" y="8.2">13</text>
<text x="705.3" y="8.2">14</text>
<text x="755.3" y="8.2">15</text>
<text x="804.2" y="8.2">16</text>
<text x="23" y="44.3">A</text>
<text x="832.8" y="46.6">A</text>
<text x="23" y="109.3">B</text>
<text x="832.8" y="109.3">B</text>
<text x="22.9" y="159.3">C</text>
<text x="832.8" y="159.3">C</text>
<text x="22.9" y="209.3">D</text>
<text x="832.8" y="209.3">D</text>
<text x="23" y="259.3">E</text>
<text x="832.8" y="259.3">E</text>
<text x="23" y="309.3">F</text>
<text x="832.9" y="309.3">F</text>
<text x="782.5" y="326.3">POLITECNICO DI MILANO</text>
<text x="782.6" y="329.3">SCUOLA DEL DESIGN</text>
<text x="782.6" y="332.4">C.L. DESIGN DEGLI INTERNI</text>
<text x="782.7" y="336.2">PROGETTO:</text>
<text x="22.8" y="359.3">G</text>
<text x="832.7" y="359.3">G</text>
<text x="782.7" y="386.2">CORSO:</text>
<text x="793" y="391.1">STRUMENTI E METODI</text>
<text x="796.7" y="394.1">DEL PROGETTO</text>
<text x="782.7" y="402.8">DOCENTE:</text>
<text x="22.9" y="409.3">H</text>
<text x="795.4" y="409.3">MARCO FERRARA</text>
<text x="832.8" y="409.3">H</text>
<text x="782.7" y="419.5">STUDENTI:</text>
<text x="793.3" y="425.9">ROBERTA GARGIULO</text>
<text x="782.7" y="436.2">OGGETTO:</text>
<text x="791.9" y="442.6">ASKVOLL no. 102.708.07</text>
<text x="782.7" y="452.8">NOTE:</text>
<text x="23.2" y="459.3">J</text>
<text x="806.2" y="459.3">-</text>
<text x="833.1" y="459.3">J</text>
<text x="782.7" y="469.5">NOME FILE:</text>
<text x="789.4" y="475.7">ASKVOLL no.102.708.07.dwg</text>
<text x="782.6" y="486.8">VERS</text>
<text x="822.2" y="486.8">DATA</text>
<text x="23" y="509.3">K</text>
<text x="832.8" y="509.3">K</text>
<text x="782.7" y="531.8">A</text>
<text x="816.3" y="531.8">24/06/2017</text>
<text x="782.7" y="536.3">TAVOLA NO.:</text>
<text x="818.9" y="536.3">9 DI</text>
<text x="826" y="536.3">9</text>
<text x="23.1" y="559.3">L</text>
<text x="833" y="559.3">L</text>
<text x="782.6" y="581.7">REV:</text>
<text x="782.7" y="578.8">DATA:</text>
<text x="792.7" y="581.8">A</text>
<text x="792.7" y="578.7">24/06/2017</text>
<text x="807.6" y="578.8">SCALA:</text>
<text x="807.6" y="581.8">FORMATO:</text>
<text x="819.6" y="578.7">VARIE</text>
<text x="824.1" y="581.8">A1</text>
<text x="20.2" y="583.6" transform="rotate(-90 20.2 583.6)">DIRECTORY: C:\USERS\ADMIN\DESKTOP\POLIMI\STRUMENTI E METODI\FASE 2\QM-D_3_CAMERA\ASKVOLL NO.102.708.07.DWG | PLOTTED ON: 25/06/2017 23.09.21 | BY USER: ROBERTA GARGIULO</text>
<text x="49.5" y="586.8">1</text>
<text x="106" y="586.8">2</text>
<text x="156" y="586.8">3</text>
<text x="206" y="586.8">4</text>
<text x="256" y="586.8">5</text>
<text x="306" y="586.8">6</text>
<text x="356" y="586.8">7</text>
<text x="406" y="586.8">8</text>
<text x="456" y="586.8">9</text>
<text x="505.3" y="586.8">10</text>
<text x="555.3" y="586.8">11</text>
<text x="605.3" y="586.8">12</text>
<text x="655.3" y="586.8">13</text>
<text x="705.3" y="586.8">14</text>
<text x="755.3" y="586.8">15</text>
<text x="782.2" y="585.9">0</text>
<text x="792.2" y="585.9">10cm</text>
<text x="807.2" y="585.9">25cm</text>
<text x="825" y="585.9">50cm</text>
</g>
</svg>
